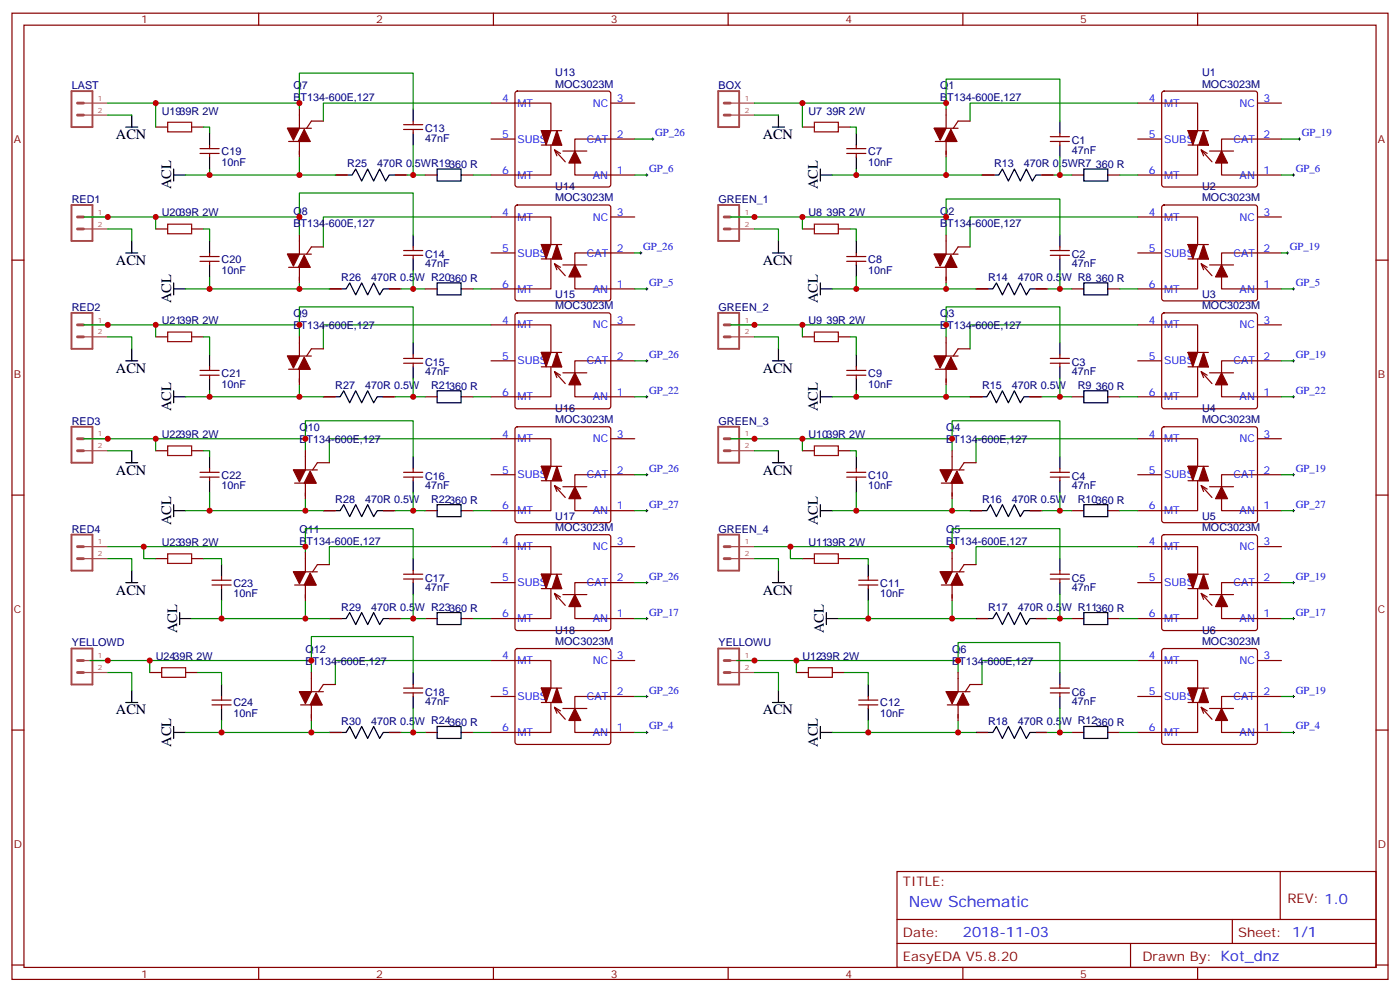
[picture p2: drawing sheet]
<svg xmlns="http://www.w3.org/2000/svg" width="412mm" height="292mm" viewBox="0 0 412 292" stroke-linecap="round" stroke-linejoin="round" font-family="sans-serif">
<g fill="none" stroke="#870000" stroke-width=".35">
<path d="M3.5 3.9h405.4v284.3h-405.4zM7.1 7.4h398.2v277.3h-398.2zM76.2 3.9v3.5M145.3 3.9v3.5M214.5 3.9v3.5M283.6 3.9v3.5M352.8 3.9v3.5M45.9 37.4h3.5M56.4 37.4h3.6M84.7 37.7h7M88.2 32.1v5.6M95.2 35.6h-3.5l-1.4 2.1"/>
<path d="M118.9 36.7h5.6M118.9 38.1h5.6M121.7 35.6v1.1M121.7 38.1v1.1M144.6 30.3h17.7v8.2M151.9 27l.5-.2h26.8l.5 .2 .2 .5v26.8l-.2 .5-.5 .2h-26.8l-.5-.2-.2-.5v-26.8zM159.5 38.5h6M179.9 30.3h7.1M236.4 37.4h3.5M246.9 37.4h3.6M275.2 37.7h7M278.7 32.1v5.6"/>
<path d="M285.8 35.6h-3.6l-1.4 2.1M312.2 39.2v1M335.1 30.3h17.7v8.2M342.4 27l.5-.2h26.8l.5 .2 .2 .5v26.8l-.2 .5-.5 .2h-26.8l-.5-.2-.2-.5v-26.8zM350 38.5h6M370.4 30.3h7.1M58.9 45.2h5.7M58.9 43.7h5.7M61.7 42.7v1M61.7 45.2v1M85 41.6h6.4M88.2 41.6v4.6"/>
<path d="M98.8 51.5h3.5M116.4 51.5h3.5M125.2 51.5h3.6M135.8 51.5h3.5M144.6 40.9h7.1M159.5 42.7h6M162.3 42.7v8.8h-17.7M163.3 44.1l1.8 1.1M164 45.9l-.7-1.8 3.2 3.5M165.8 44.4h7.1M187 40.9h-17.7v10.6h17.7M249.4 45.2h5.7"/>
<path d="M249.4 43.7h5.7M252.2 42.7v1M252.2 45.2v1M275.5 41.6h6.4M278.7 41.6v4.6M289.3 51.5h3.5M306.9 51.5h3.5M309.4 40.2h5.6M309.4 41.6h5.6M312.2 41.6v1.1M315.7 51.5h3.6M326.3 51.5h3.5"/>
<path d="M335.1 40.9h7.1M350 42.7h6M352.8 42.7v8.8h-17.7M353.8 44.1l1.8 1.1M354.5 45.9l-.7-1.8 3.2 3.5M356.3 44.4h7.1M377.5 40.9h-17.7v10.6h17.7M3.5 76.6h3.6M45.9 67.4h3.5M56.4 67.4h3.6M58.9 76.9h5.7M58.9 75.5h5.7"/>
<path d="M61.7 74.4v1.1M61.7 76.9v1.1M84.7 74.8h7M85 78.7h6.4M88.2 69.1v5.7M88.2 78.7v4.6M95.2 72.7h-3.5l-1.4 2.1M118.9 73.7h5.6M118.9 75.1h5.6M121.7 72.7v1M121.7 75.1v1.1M144.6 63.9h17.7v8.1"/>
<path d="M144.6 74.4h7.1M151.9 60.5l.5-.2h26.8l.5 .2 .2 .5v26.8l-.2 .5-.5 .2h-26.8l-.5-.2-.2-.5v-26.8zM159.5 76.2h6M159.5 72h6M162.3 76.2v8.8h-17.7M163.3 77.6l1.8 1.1M164 79.4l-.7-1.8 3.2 3.5M165.8 78h7.1M179.9 63.9h7.1M187 74.4h-17.7v10.6h17.7M236.4 67.4h3.5M246.9 67.4h3.6"/>
<path d="M249.4 76.9h5.7M249.4 75.5h5.7M252.2 74.4v1.1M252.2 76.9v1.1M275.2 74.8h7M275.5 78.7h6.4M278.7 69.1v5.7M278.7 78.7v4.6M285.8 72.7h-3.6l-1.4 2.1M309.4 73.7h5.6M309.4 75.1h5.6M312.2 72.7v1"/>
<path d="M312.2 75.1v1.1M335.1 63.9h17.7v8.1M335.1 74.4h7.1M342.4 60.5l.5-.2h26.8l.5 .2 .2 .5v26.8l-.2 .5-.5 .2h-26.8l-.5-.2-.2-.5v-26.8zM350 76.2h6M350 72h6M352.8 76.2v8.8h-17.7M353.8 77.6l1.8 1.1M354.5 79.4l-.7-1.8 3.2 3.5M356.3 78h7.1M370.4 63.9h7.1M377.5 74.4h-17.7v10.6h17.7"/>
<path d="M405.3 76.6h3.6M45.9 99.1h3.5M56.4 99.1h3.6M88.2 99.1v5.7M97 85h3.5M114.7 85h3.5M125.2 85h3.6M135.8 85h3.5M144.6 95.6h17.7v8.1M151.9 92.3l.5-.2h26.8l.5 .2 .2 .5v26.8l-.2 .5-.5 .2h-26.8l-.5-.2-.2-.5v-26.8zM179.9 95.6h7.1M236.4 99.1h3.5"/>
<path d="M246.9 99.1h3.6M278.7 99.1v5.7M287.5 85h3.5M305.2 85h3.5M315.7 85h3.6M326.3 85h3.5M335.1 95.6h17.7v8.1M342.4 92.3l.5-.2h26.8l.5 .2 .2 .5v26.8l-.2 .5-.5 .2h-26.8l-.5-.2-.2-.5v-26.8zM370.4 95.6h7.1M58.9 110.4h5.7M58.9 109h5.7M61.7 107.9v1.1"/>
<path d="M61.7 110.4v1.1M84.7 104.8h7M85 108.7h6.4M88.2 108.7v4.5M95.2 116.8h3.6M95.2 102.7h-3.5l-1.4 2.1M112.9 116.8h3.5M118.9 105.5h5.6M118.9 106.9h5.6M121.7 104.4v1.1M121.7 106.9v1M125.2 116.8h3.6"/>
<path d="M135.8 116.8h3.5M144.6 106.2h7.1M159.5 107.9h6M159.5 103.7h6M162.3 107.9v8.9h-17.7M163.3 109.4l1.8 1M164 111.1l-.7-1.7 3.2 3.5M165.8 109.7h7.1M187 106.2h-17.7v10.6h17.7M249.4 110.4h5.7M249.4 109h5.7M252.2 107.9v1.1"/>
<path d="M252.2 110.4v1.1M275.2 104.8h7M275.5 108.7h6.4M278.7 108.7v4.5M285.8 116.8h3.5M285.8 102.7h-3.6l-1.4 2.1M303.4 116.8h3.5M309.4 105.5h5.6M309.4 106.9h5.6M312.2 104.4v1.1M312.2 106.9v1M315.7 116.8h3.6"/>
<path d="M326.3 116.8h3.5M335.1 106.2h7.1M350 107.9h6M350 103.7h6M352.8 107.9v8.9h-17.7M353.8 109.4l1.8 1M354.5 111.1l-.7-1.7 3.2 3.5M356.3 109.7h7.1M377.5 106.2h-17.7v10.6h17.7M45.9 132.6h3.5M56.4 132.6h3.6M58.9 139h5.7"/>
<path d="M61.7 137.9v1.1M86.4 138.3h7.1M90 132.6v5.7M97 136.2h-3.5l-1.4 2.1M118.9 139h5.6M121.7 137.9v1.1M144.6 129.1h17.7v8.1M144.6 139.7h7.1M151.9 125.8l.5-.2h26.8l.5 .2 .2 .5v26.8l-.2 .5-.5 .2h-26.8l-.5-.2-.2-.5v-26.8zM159.5 137.2h6M179.9 129.1h7.1M187 139.7h-17.7v10.6h17.7"/>
<path d="M236.4 132.6h3.5M246.9 132.6h3.6M249.4 139h5.7M252.2 137.9v1.1M276.9 138.3h7.1M280.5 132.6v5.7M287.5 136.2h-3.5l-1.4 2.1M309.4 139h5.6M312.2 137.9v1.1M335.1 129.1h17.7v8.1M335.1 139.7h7.1M342.4 125.8l.5-.2h26.8l.5 .2 .2 .5v26.8l-.2 .5-.5 .2h-26.8l-.5-.2-.2-.5v-26.8z"/>
<path d="M350 137.2h6M370.4 129.1h7.1M377.5 139.7h-17.7v10.6h17.7M3.5 145.7h3.6M58.9 140.4h5.7M61.7 140.4v1.1M86.8 142.2h6.3M90 142.2v4.6M95.2 150.3h3.6M112.9 150.3h3.5M118.9 140.4h5.6M121.7 140.4v1.1"/>
<path d="M125.2 150.3h3.6M135.8 150.3h3.5M151.9 157.5l.5-.2h26.8l.5 .2 .2 .5v26.9l-.2 .5-.5 .2h-26.8l-.5-.3-.2-.4v-26.9zM159.5 141.5h6M162.3 141.5v8.8h-17.7M163.3 142.9l1.8 1M164 144.6l-.7-1.7 3.2 3.5M165.8 143.2h7.1M249.4 140.4h5.7M252.2 140.4v1.1M277.3 142.2h6.3M280.5 142.2v4.6"/>
<path d="M285.8 150.3h3.5M303.4 150.3h3.5M309.4 140.4h5.6M312.2 140.4v1.1M315.7 150.3h3.6M326.3 150.3h3.5M342.4 157.5l.5-.2h26.8l.5 .2 .2 .5v26.9l-.2 .5-.5 .2h-26.8l-.5-.3-.2-.4v-26.9zM350 141.5h6M352.8 141.5v8.8h-17.7M353.8 142.9l1.8 1M354.5 144.6l-.7-1.7 3.2 3.5M356.3 143.2h7.1"/>
<path d="M405.3 145.7h3.6M45.9 164.4h3.5M56.4 164.4h3.6M62.4 172.2h5.7M62.4 170.7h5.7M65.3 169.7v1M65.3 172.2v1M86.4 168.3h7.1M86.8 172.2h6.3M90 162.6v5.7M90 172.2v4.5M97 166.2h-3.5l-1.4 2.1"/>
<path d="M118.9 169h5.6M118.9 170.4h5.6M121.7 167.9v1.1M121.7 170.4v1M144.6 160.9h17.7v8.1M144.6 171.4h7.1M159.5 173.2h6M159.5 169h6M162.3 173.2v8.8h-17.7M163.3 174.6l1.8 1.1M164 176.4l-.7-1.8 3.2 3.6M165.8 175h7.1"/>
<path d="M179.9 160.9h7.1M187 171.4h-17.7v10.6h17.7M236.4 164.4h3.5M246.9 164.4h3.6M252.9 172.2h5.7M252.9 170.7h5.7M255.8 169.7v1M255.8 172.2v1M276.9 168.3h7.1M277.3 172.2h6.3M280.5 162.6v5.7M280.5 172.2v4.5"/>
<path d="M287.5 166.2h-3.5l-1.4 2.1M309.4 169h5.6M309.4 170.4h5.6M312.2 167.9v1.1M312.2 170.4v1M335.1 160.9h17.7v8.1M335.1 171.4h7.1M350 173.2h6M350 169h6M352.8 173.2v8.8h-17.7M353.8 174.6l1.8 1.1M354.5 176.4l-.7-1.8 3.2 3.6"/>
<path d="M356.3 175h7.1M370.4 160.9h7.1M377.5 171.4h-17.7v10.6h17.7M44.1 197.9h3.5M54.7 197.9h3.5M91.7 197.9v5.7M97 182h3.5M114.7 182h3.5M125.2 182h3.6M135.8 182h3.5M144.6 194.4h17.7v8.1M151.9 191.1l.5-.2h26.8l.5 .2 .2 .5v26.8l-.2 .5-.5 .2h-26.8l-.5-.3-.2-.4v-26.8z"/>
<path d="M179.9 194.4h7.1M234.6 197.9h3.5M245.2 197.9h3.5M282.2 197.9v5.7M287.5 182h3.5M305.2 182h3.5M315.7 182h3.6M326.3 182h3.5M335.1 194.4h17.7v8.1M342.4 191.1l.5-.2h26.8l.5 .2 .2 .5v26.8l-.2 .5-.5 .2h-26.8l-.5-.3-.2-.4v-26.8zM370.4 194.4h7.1M3.5 214.8h3.6"/>
<path d="M62.4 207.4h5.7M62.4 206h5.7M65.3 205v1M65.3 207.4v1.1M88.2 203.6h7M88.5 207.4h6.4M91.7 207.4v4.6M97 215.5h3.5M98.8 201.4h-3.6l-1.4 2.2M114.7 215.5h3.5M118.9 202.5h5.6M118.9 203.9h5.6"/>
<path d="M121.7 201.4v1.1M121.7 203.9v1.1M125.2 215.5h3.6M135.8 215.5h3.5M144.6 205h7.1M159.5 206.7h6M159.5 202.5h6M162.3 206.7v8.8h-17.7M163.3 208.1l1.8 1.1M164 209.9l-.7-1.8 3.2 3.6M165.8 208.5h7.1M187 205h-17.7v10.5h17.7"/>
<path d="M252.9 207.4h5.7M252.9 206h5.7M255.8 205v1M255.8 207.4v1.1M278.7 203.6h7.1M279 207.4h6.4M282.2 207.4v4.6M287.5 215.5h3.5M289.3 201.4h-3.5l-1.5 2.2M305.2 215.5h3.5M309.4 202.5h5.6M309.4 203.9h5.6"/>
<path d="M312.2 201.4v1.1M312.2 203.9v1.1M315.7 215.5h3.6M326.3 215.5h3.5M335.1 205h7.1M350 206.7h6M350 202.5h6M352.8 206.7v8.8h-17.7M353.8 208.1l1.8 1.1M354.5 209.9l-.7-1.8 3.2 3.6M356.3 208.5h7.1M377.5 205h-17.7v10.5h17.7"/>
<path d="M405.3 214.8h3.6M264.2 256.5h141.1v28.2h-141.1zM377.1 256.5v14.1M264.2 270.6h141.1M264.2 277.6h141.1M333 277.6v7.1M363 270.6v7M3.5 284h3.6M76.2 284.7v3.5M145.3 284.7v3.5M214.5 284.7v3.5M283.6 284.7v3.5"/>
<path d="M352.8 284.7v3.5M405.3 284h3.6"/>
</g>
<path d="M21.1 26.8h6.1v10.6h-6.1zM211.6 26.8h6.1v10.6h-6.1zM21.1 60.3h6.1v10.6h-6.1zM211.6 60.3h6.1v10.6h-6.1zM21.1 92.1h6.1v10.6h-6.1zM211.6 92.1h6.1v10.6h-6.1zM21.1 125.6h6.1v10.6h-6.1zM211.6 125.6h6.1v10.6h-6.1zM21.1 157.3h6.1v10.6h-6.1zM211.6 157.3h6.1v10.6h-6.1zM21.1 190.9h6.1v10.5h-6.1zM211.6 190.9h6.1v10.5h-6.1z" fill="none" stroke="#a64a4a" stroke-width=".56"/>
<g fill="none" stroke="#a64a4a" stroke-width=".85">
<path d="M22.8 33.9h1.8M22.8 30.3h1.8M213.3 33.9h1.8M213.3 30.3h1.8M22.8 67.4h1.8M22.8 63.9h1.8M213.3 67.4h1.8M213.3 63.9h1.8M22.8 99.1h1.8M22.8 95.6h1.8M213.3 99.1h1.8M213.3 95.6h1.8"/>
<path d="M22.8 132.6h1.8M22.8 129.1h1.8M213.3 132.6h1.8M213.3 129.1h1.8M22.8 164.4h1.8M22.8 160.9h1.8M213.3 164.4h1.8M213.3 160.9h1.8M22.8 197.9h1.8M22.8 194.4h1.8M213.3 197.9h1.8M213.3 194.4h1.8"/>
</g>
<g fill="none" stroke="#a64a4a" stroke-width=".35">
<path d="M24.8 30.3h6.9M24.8 33.9h6.9M215.3 30.3h6.9M215.3 33.9h6.9M24.8 63.9h6.9M24.8 67.4h6.9M215.3 63.9h6.9M215.3 67.4h6.9M24.8 95.6h6.9M24.8 99.1h6.9M215.3 95.6h6.9M215.3 99.1h6.9"/>
<path d="M24.8 129.1h6.9M24.8 132.6h6.9M215.3 129.1h6.9M215.3 132.6h6.9M24.8 160.9h6.9M24.8 164.4h6.9M215.3 160.9h6.9M215.3 164.4h6.9M24.8 194.4h6.9M24.8 197.9h6.9M215.3 194.4h6.9M215.3 197.9h6.9"/>
</g>
<g fill="#870000" stroke="#870000" stroke-width=".35">
<path d="M359.8 44.4l1.8 3.6h-3.5z"/>
<path d="M354.5 38.5l1.5 4.2h-2.9z"/>
<path d="M350 38.5h2.8l-1.4 4.2z"/>
<path d="M359.8 78l1.8 3.5h-3.5z"/>
<path d="M354.5 72l1.5 4.2h-2.9z"/>
<path d="M350 72h2.8l-1.4 4.2z"/>
<path d="M359.8 109.7l1.8 3.5h-3.5z"/>
<path d="M354.5 103.7l1.5 4.2h-2.9z"/>
<path d="M350 103.7h2.8l-1.4 4.2z"/>
<path d="M359.8 143.2l1.8 3.6h-3.5z"/>
<path d="M354.5 137.2l1.5 4.3h-2.9z"/>
<path d="M350 137.2h2.8l-1.4 4.3z"/>
<path d="M359.8 175l1.8 3.5h-3.5z"/>
<path d="M354.5 169l1.5 4.2h-2.9z"/>
<path d="M350 169h2.8l-1.4 4.2z"/>
<path d="M359.8 208.5l1.8 3.5h-3.5z"/>
<path d="M354.5 202.5l1.5 4.2h-2.9z"/>
<path d="M350 202.5h2.8l-1.4 4.2z"/>
<path d="M169.3 44.4l1.8 3.6h-3.5z"/>
<path d="M164 38.5l1.5 4.2h-2.9z"/>
<path d="M159.5 38.5h2.8l-1.4 4.2z"/>
<path d="M169.3 78l1.8 3.5h-3.5z"/>
<path d="M164 72l1.5 4.2h-2.9z"/>
<path d="M159.5 72h2.8l-1.4 4.2z"/>
<path d="M169.3 109.7l1.8 3.5h-3.5z"/>
<path d="M164 103.7l1.5 4.2h-2.9z"/>
<path d="M159.5 103.7h2.8l-1.4 4.2z"/>
<path d="M169.3 143.2l1.8 3.6h-3.5z"/>
<path d="M164 137.2l1.5 4.3h-2.9z"/>
<path d="M159.5 137.2h2.8l-1.4 4.3z"/>
<path d="M169.3 175l1.8 3.5h-3.5z"/>
<path d="M164 169l1.5 4.2h-2.9z"/>
<path d="M159.5 169h2.8l-1.4 4.2z"/>
<path d="M169.3 208.5l1.8 3.5h-3.5z"/>
<path d="M164 202.5l1.5 4.2h-2.9z"/>
<path d="M159.5 202.5h2.8l-1.4 4.2z"/>
<path d="M275.2 37.7h3.5l-1.8 3.6z"/>
<path d="M280.1 38.1l1.8 3.5h-3.6z"/>
<path d="M275.2 74.8h3.5l-1.8 3.5z"/>
<path d="M280.1 75.1l1.8 3.6h-3.6z"/>
<path d="M275.2 104.8h3.5l-1.8 3.5z"/>
<path d="M280.1 105.1l1.8 3.6h-3.6z"/>
<path d="M276.9 138.3h3.6l-1.8 3.5z"/>
<path d="M281.9 138.6l1.7 3.6h-3.5z"/>
<path d="M276.9 168.3h3.6l-1.8 3.5z"/>
<path d="M281.9 168.6l1.7 3.6h-3.5z"/>
<path d="M278.7 203.6h3.5l-1.7 3.5z"/>
<path d="M283.6 203.9l1.8 3.5h-3.5z"/>
<path d="M84.7 37.7h3.5l-1.8 3.6z"/>
<path d="M89.6 38.1l1.8 3.5h-3.6z"/>
<path d="M84.7 74.8h3.5l-1.8 3.5z"/>
<path d="M89.6 75.1l1.8 3.6h-3.6z"/>
<path d="M84.7 104.8h3.5l-1.8 3.5z"/>
<path d="M89.6 105.1l1.8 3.6h-3.6z"/>
<path d="M86.4 138.3h3.6l-1.8 3.5z"/>
<path d="M91.4 138.6l1.7 3.6h-3.5z"/>
<path d="M86.4 168.3h3.6l-1.8 3.5z"/>
<path d="M91.4 168.6l1.7 3.6h-3.5z"/>
<path d="M88.2 203.6h3.5l-1.7 3.5z"/>
<path d="M93.1 203.9l1.8 3.5h-3.5z"/>
</g>
<g fill="none" stroke="#000" stroke-width=".29">
<path d="M190.1 51.5h.8M190.5 51.2v.7M191.9 40.9h.7M192.3 40.6v.7M380.6 51.5h.8M381 51.2v.7M382.4 40.9h.7M382.8 40.6v.7M188.4 74.4h.7M188.7 74.1v.7M378.9 74.4h.7M379.2 74.1v.7"/>
<path d="M190.1 85h.8M190.5 84.7v.7M380.6 85h.8M381 84.7v.7M190.1 106.2h.8M190.1 116.8h.8M190.5 105.8v.7M190.5 116.4v.7M380.6 106.2h.8M380.6 116.8h.8M381 105.8v.7M381 116.4v.7"/>
<path d="M190.1 139.7h.8M190.5 139.3v.8M380.6 139.7h.8M381 139.3v.8M190.1 150.3h.8M190.5 149.9v.7M380.6 150.3h.8M381 149.9v.7M190.1 171.4h.8M190.5 171.1v.7M380.6 171.4h.8M381 171.1v.7"/>
<path d="M190.1 182h.8M190.5 181.7v.7M380.6 182h.8M381 181.7v.7M190.1 205h.8M190.1 215.5h.8M190.5 204.6v.7M190.5 215.2v.7M380.6 205h.8M380.6 215.5h.8M381 204.6v.7M381 215.2v.7"/>
</g>
<g fill="none" stroke="#008700" stroke-width=".35">
<path d="M31.7 30.3h56.5v1.8M31.7 33.9h7.1M45.9 30.3v7.1M60 37.4h1.7v1.8M88.2 30.3v-8.8h33.5v10.6M144.6 30.3h-49.4v5.3M222.2 30.3h56.5v1.8M222.2 33.9h7.1M236.4 30.3v7.1M250.5 37.4h1.7v1.8M278.7 30.3v-7h33.5v12.3M335.1 30.3h-49.3v5.3"/>
<path d="M54.7 51.5h44.1M61.7 49.7v1.8M88.2 46.2v5.3M119.9 51.5h5.3M121.7 42.7v8.8M139.3 51.5h5.3M187 40.9h5.3M187 51.5h3.5M245.2 51.5h44.1M252.2 49.7v1.8M278.7 46.2v5.3M310.4 51.5h5.3"/>
<path d="M312.2 46.2v5.3M329.8 51.5h5.3M377.5 40.9h5.3M377.5 51.5h3.5M24.7 63.9h63.5v5.2M31.7 67.4h7.1v3.5M45.9 63.9v3.5M60 67.4h1.7v3.5M88.2 63.9v-7.1h33.5v12.3M121.7 79.7v5.3M144.6 63.9h-49.4v8.8M187 74.4h1.7"/>
<path d="M215.2 63.9h63.5v5.2M222.2 67.4h7.1v3.5M236.4 63.9v3.5M250.5 67.4h1.7v3.5M278.7 63.9v-5.3h33.5v10.5M312.2 79.7v5.3M335.1 63.9h-49.3v8.8M377.5 74.4h1.7M24.7 95.6h63.5v3.5M31.7 99.1h7.1v3.6M45.9 95.6v3.5M54.7 85h42.3"/>
<path d="M60 99.1h1.7v5.3M61.7 81.5v3.5M88.2 95.6v-5.3h33.5v10.6M88.2 83.3v1.7M118.2 85h7M139.3 85h5.3M144.6 95.6h-49.4v7.1M187 85h3.5M215.2 95.6h63.5v3.5M222.2 99.1h7.1v3.6M236.4 95.6v3.5M245.2 85h42.3"/>
<path d="M250.5 99.1h1.7v5.3M252.2 81.5v3.5M278.7 95.6v-5.3h33.5v10.6M278.7 83.3v1.7M308.7 85h7M329.8 85h5.3M335.1 95.6h-49.3v7.1M377.5 85h3.5M54.7 116.8h40.5M61.7 115v1.8M88.2 113.2v3.6M116.4 116.8h8.8"/>
<path d="M121.7 111.5v5.3M139.3 116.8h5.3M187 106.2h3.5M187 116.8h3.5M245.2 116.8h40.6M252.2 115v1.8M278.7 113.2v3.6M306.9 116.8h8.8M312.2 111.5v5.3M329.8 116.8h5.3M377.5 106.2h3.5M377.5 116.8h3.5"/>
<path d="M24.7 129.1h65.3v3.5M31.7 132.6h7.1M45.9 129.1v3.5M60 132.6h1.7v1.8M90 129.1v-5.3h31.7v10.6M144.6 129.1h-47.6v7.1M187 139.7h3.5M215.2 129.1h65.3v3.5M222.2 132.6h7.1M236.4 129.1v3.5M250.5 132.6h1.7v1.8M280.5 129.1v-5.3h31.7v10.6"/>
<path d="M335.1 129.1h-47.6v7.1M377.5 139.7h3.5M54.7 150.3h40.5M61.7 145v5.3M90 146.8v3.5M116.4 150.3h8.8M121.7 145v5.3M139.3 150.3h5.3M187 150.3h3.5M245.2 150.3h40.6M252.2 145v5.3M280.5 146.8v3.5"/>
<path d="M306.9 150.3h8.8M312.2 145v5.3M329.8 150.3h5.3M377.5 150.3h3.5M31.7 164.4h7.1v3.5M31.7 160.9h58.3v1.7M42.3 160.9v3.5h3.6M60 164.4h5.3v1.8M65.3 176.7v5.3M90 160.9v-5.3h31.7v8.8M90 176.7v5.3M121.7 175v7"/>
<path d="M144.6 160.9h-47.6v5.3M187 171.4h3.5M222.2 164.4h7.1v3.5M222.2 160.9h58.3v1.7M232.8 160.9v3.5h3.6M250.5 164.4h5.3v1.8M255.8 176.7v5.3M280.5 160.9v-5.3h31.7v8.8M280.5 176.7v5.3M312.2 175v7M335.1 160.9h-47.6v5.3M377.5 171.4h3.5"/>
<path d="M26.5 194.4h65.2v3.5M31.7 197.9h7.1v5.3M44.1 194.4v3.5M56.4 182h40.6M58.2 197.9h7.1v3.5M91.7 194.4v-7.1h30v10.6M118.2 182h7M139.3 182h5.3M144.6 194.4h-45.8v7M187 182h3.5M217 194.4h65.2v3.5M222.2 197.9h7.1v5.3"/>
<path d="M234.6 194.4v3.5M246.9 182h40.6M248.7 197.9h7.1v3.5M282.2 194.4v-5.3h30v8.8M308.7 182h7M329.8 182h5.3M335.1 194.4h-45.8v7M377.5 182h3.5M54.7 215.5h42.3M65.3 212v3.5M91.7 212v3.5M118.2 215.5h7"/>
<path d="M121.7 208.5v7M139.3 215.5h5.3M187 205h3.5M187 215.5h3.5M245.2 215.5h42.3M255.8 212v3.5M282.2 212v3.5M308.7 215.5h7M312.2 208.5v7M329.8 215.5h5.3M377.5 205h3.5M377.5 215.5h3.5"/>
</g>
<g fill="none" stroke="#000" stroke-width=".35">
<path d="M37 37.4h3.6M38.8 33.9v3.5M61.7 39.2v3.5M121.7 32.1v3.5M121.7 39.2v3.5M227.5 37.4h3.6M229.3 33.9v3.5M252.2 39.2v3.5M312.2 35.6v3.6M51.2 51.5h3.5M51.2 49.7v3.6M61.7 46.2v3.5"/>
<path d="M98.8 51.5h4.9l1.1-1.8 1.7 3.6 1.8-3.6 1.8 3.6 1.7-3.6 1.8 3.6 1.1-1.8h4.9M128.8 49.7h7v3.6h-7zM241.7 51.5h3.5M241.7 49.7v3.6M252.2 46.2v3.5M289.3 51.5h4.9l1.1-1.8 1.7 3.6 1.8-3.6 1.8 3.6 1.7-3.6 1.8 3.6 1.1-1.8h4.9M312.2 42.7v3.5M319.3 49.7h7v3.6h-7zM37 74.4h3.6M38.8 70.9v3.5M61.7 70.9v3.5M61.7 78v3.5"/>
<path d="M121.7 69.1v3.6M121.7 76.2v3.5M227.5 74.4h3.6M229.3 70.9v3.5M252.2 70.9v3.5M252.2 78v3.5M312.2 69.1v3.6M312.2 76.2v3.5M51.2 85h3.5M51.2 83.3v3.5M97 85h5l1-1.7 1.8 3.5 1.7-3.5 1.8 3.5 1.8-3.5 1.7 3.5 1.1-1.8h4.9M128.8 83.3h7v3.5h-7z"/>
<path d="M241.7 83.3v3.5M241.7 85h3.5M287.5 85h5l1-1.7 1.8 3.5 1.7-3.5 1.8 3.5 1.8-3.5 1.7 3.5 1.1-1.8h4.9M319.3 83.3h7v3.5h-7zM37 106.2h3.6M38.8 102.7v3.5M51.2 116.8h3.5M51.2 115v3.5M61.7 104.4v3.5M61.7 111.5v3.5M95.2 116.8h5l1-1.8 1.8 3.5 1.8-3.5 1.7 3.5 1.8-3.5 1.8 3.5 1-1.7h5M121.7 100.9v3.5"/>
<path d="M121.7 107.9v3.6M128.8 115h7v3.5h-7zM227.5 106.2h3.6M229.3 102.7v3.5M241.7 115v3.5M241.7 116.8h3.5M252.2 104.4v3.5M252.2 111.5v3.5M285.8 116.8h4.9l1-1.8 1.8 3.5 1.8-3.5 1.7 3.5 1.8-3.5 1.8 3.5 1-1.7h5M312.2 100.9v3.5M312.2 107.9v3.6M319.3 115h7v3.5h-7z"/>
<path d="M37 136.2h3.6M38.8 132.6v3.6M61.7 134.4v3.5M121.7 134.4v3.5M227.5 136.2h3.6M229.3 132.6v3.6M252.2 134.4v3.5M312.2 134.4v3.5M51.2 150.3h3.5M51.2 148.5v3.5M61.7 141.5v3.5M95.2 150.3h5l1-1.8 1.8 3.5 1.8-3.5 1.7 3.5 1.8-3.5 1.8 3.5 1-1.7h5"/>
<path d="M121.7 141.5v3.5M128.8 148.5h7v3.5h-7zM241.7 148.5v3.5M241.7 150.3h3.5M252.2 141.5v3.5M285.8 150.3h4.9l1-1.8 1.8 3.5 1.8-3.5 1.7 3.5 1.8-3.5 1.8 3.5 1-1.7h5M312.2 141.5v3.5M319.3 148.5h7v3.5h-7zM37 171.4h3.6M38.8 167.9v3.5M65.3 166.2v3.5M65.3 173.2v3.5"/>
<path d="M121.7 164.4v3.5M121.7 171.4v3.6M227.5 171.4h3.6M229.3 167.9v3.5M255.8 166.2v3.5M255.8 173.2v3.5M312.2 164.4v3.5M312.2 171.4v3.6M52.9 182h3.5M52.9 180.3v3.5M97 182h5l1-1.7 1.8 3.5 1.7-3.5 1.8 3.5 1.8-3.5 1.7 3.5 1.1-1.8h4.9M121.7 197.9v3.5"/>
<path d="M128.8 180.3h7v3.5h-7zM243.4 182h3.5M243.4 180.3v3.5M287.5 182h5l1-1.7 1.8 3.5 1.7-3.5 1.8 3.5 1.8-3.5 1.7 3.5 1.1-1.8h4.9M312.2 197.9v3.5M319.3 180.3h7v3.5h-7zM37 206.7h3.6M38.8 203.2v3.5M51.2 215.5h3.5M51.2 213.8v3.5M65.3 201.4v3.6M65.3 208.5v3.5"/>
<path d="M97 215.5h5l1-1.7 1.8 3.5 1.7-3.5 1.8 3.5 1.8-3.5 1.7 3.5 1.1-1.8h4.9M121.7 205v3.5M128.8 213.8h7v3.5h-7zM227.5 206.7h3.6M229.3 203.2v3.5M241.7 213.8v3.5M241.7 215.5h3.5M255.8 201.4v3.6M255.8 208.5v3.5M287.5 215.5h5l1-1.7 1.8 3.5 1.7-3.5 1.8 3.5 1.8-3.5 1.7 3.5 1.1-1.8h4.9M312.2 205v3.5M319.3 213.8h7v3.5h-7z"/>
</g>
<path d="M49.4 36h7v2.8h-7zM239.9 36h7v2.8h-7zM49.4 66h7v2.8h-7zM239.9 66h7v2.8h-7zM49.4 97.7h7v2.8h-7zM239.9 97.7h7v2.8h-7zM49.4 131.2h7v2.9h-7zM239.9 131.2h7v2.9h-7zM49.4 163h7v2.8h-7zM239.9 163h7v2.8h-7zM47.6 196.5h7.1v2.8h-7.1zM238.1 196.5h7.1v2.8h-7.1z" fill="none" stroke="#a10000" stroke-width=".35"/>
<g fill="#c00">
<circle cx="282.2" cy="194.4" r=".88"/>
<circle cx="280.5" cy="129.1" r=".88"/>
<circle cx="278.7" cy="63.9" r=".88"/>
<circle cx="91.7" cy="194.4" r=".88"/>
<circle cx="90" cy="160.9" r=".88"/>
<circle cx="88.2" cy="95.6" r=".88"/>
<circle cx="88.2" cy="30.3" r=".88"/>
<circle cx="121.7" cy="150.3" r=".88"/>
<circle cx="312.2" cy="150.3" r=".88"/>
<circle cx="232.8" cy="160.9" r=".88"/>
<circle cx="312.2" cy="182" r=".88"/>
<circle cx="280.5" cy="182" r=".88"/>
<circle cx="282.2" cy="215.5" r=".88"/>
<circle cx="234.6" cy="194.4" r=".88"/>
<circle cx="236.4" cy="129.1" r=".88"/>
<circle cx="252.2" cy="150.3" r=".88"/>
<circle cx="278.7" cy="116.8" r=".88"/>
<circle cx="252.2" cy="85" r=".88"/>
<circle cx="252.2" cy="51.5" r=".88"/>
<circle cx="312.2" cy="51.5" r=".88"/>
<circle cx="278.7" cy="51.5" r=".88"/>
<circle cx="312.2" cy="85" r=".88"/>
<circle cx="236.4" cy="63.9" r=".88"/>
<circle cx="278.7" cy="85" r=".88"/>
<circle cx="252.2" cy="116.8" r=".88"/>
<circle cx="236.4" cy="95.6" r=".88"/>
<circle cx="312.2" cy="116.8" r=".88"/>
<circle cx="280.5" cy="150.3" r=".88"/>
<circle cx="255.8" cy="215.5" r=".88"/>
<circle cx="312.2" cy="215.5" r=".88"/>
<circle cx="222.3" cy="63.9" r=".88"/>
<circle cx="222.3" cy="95.6" r=".88"/>
<circle cx="222.3" cy="129.1" r=".88"/>
<circle cx="222.3" cy="194.4" r=".88"/>
<circle cx="255.8" cy="182" r=".88"/>
<circle cx="236.4" cy="30.3" r=".88"/>
<circle cx="45.9" cy="30.3" r=".88"/>
<circle cx="65.3" cy="182" r=".88"/>
<circle cx="31.8" cy="194.4" r=".88"/>
<circle cx="31.8" cy="129.1" r=".88"/>
<circle cx="31.8" cy="95.6" r=".88"/>
<circle cx="31.8" cy="63.9" r=".88"/>
<circle cx="121.7" cy="215.5" r=".88"/>
<circle cx="65.3" cy="215.5" r=".88"/>
<circle cx="90" cy="150.3" r=".88"/>
<circle cx="121.7" cy="116.8" r=".88"/>
<circle cx="45.9" cy="95.6" r=".88"/>
<circle cx="61.7" cy="116.8" r=".88"/>
<circle cx="88.2" cy="85" r=".88"/>
<circle cx="45.9" cy="63.9" r=".88"/>
<circle cx="121.7" cy="85" r=".88"/>
<circle cx="88.2" cy="51.5" r=".88"/>
<circle cx="121.7" cy="51.5" r=".88"/>
<circle cx="61.7" cy="51.5" r=".88"/>
<circle cx="61.7" cy="85" r=".88"/>
<circle cx="88.2" cy="116.8" r=".88"/>
<circle cx="61.7" cy="150.3" r=".88"/>
<circle cx="45.9" cy="129.1" r=".88"/>
<circle cx="44.1" cy="194.4" r=".88"/>
<circle cx="91.7" cy="215.5" r=".88"/>
<circle cx="90" cy="182" r=".88"/>
<circle cx="121.7" cy="182" r=".88"/>
<circle cx="42.3" cy="160.9" r=".88"/>
<circle cx="88.2" cy="63.9" r=".88"/>
<circle cx="90" cy="129.1" r=".88"/>
<circle cx="278.7" cy="30.3" r=".88"/>
<circle cx="278.7" cy="95.6" r=".88"/>
<circle cx="280.5" cy="160.9" r=".88"/>
</g>
<text font-size="4.6" fill="#00f" x="267.8" y="267.1">New Schematic</text>
<g font-size="4.2">
<text x="34.2" y="40.9">ACN</text>
<text x="224.7" y="40.9">ACN</text>
<text x="50.4" y="55.7" transform="rotate(-90 50.4 55.7)">ACL</text>
<text x="240.9" y="55.7" transform="rotate(-90 240.9 55.7)">ACL</text>
<text x="34.2" y="78">ACN</text>
<text x="224.7" y="78">ACN</text>
<text x="50.4" y="89.3" transform="rotate(-90 50.4 89.3)">ACL</text>
<text x="240.9" y="89.3" transform="rotate(-90 240.9 89.3)">ACL</text>
<text x="34.2" y="109.7">ACN</text>
<text x="224.7" y="109.7">ACN</text>
<text x="50.4" y="121" transform="rotate(-90 50.4 121)">ACL</text>
<text x="240.9" y="121" transform="rotate(-90 240.9 121)">ACL</text>
<text x="34.2" y="139.7">ACN</text>
<text x="224.7" y="139.7">ACN</text>
<text x="50.4" y="154.5" transform="rotate(-90 50.4 154.5)">ACL</text>
<text x="240.9" y="154.5" transform="rotate(-90 240.9 154.5)">ACL</text>
<text x="34.2" y="175">ACN</text>
<text x="224.7" y="175">ACN</text>
<text x="52.2" y="186.3" transform="rotate(-90 52.2 186.3)">ACL</text>
<text x="242.7" y="186.3" transform="rotate(-90 242.7 186.3)">ACL</text>
<text x="34.2" y="210.3">ACN</text>
<text x="224.7" y="210.3">ACN</text>
<text x="50.4" y="219.8" transform="rotate(-90 50.4 219.8)">ACL</text>
<text x="240.9" y="219.8" transform="rotate(-90 240.9 219.8)">ACL</text>
</g>
<text font-size="4.2" fill="#00f" x="283.6" y="275.9">2018-11-03</text>
<g font-size="3.9" fill="#800">
<text x="266" y="260.7">TITLE:</text>
<text x="379.2" y="265.6">REV: 1.0</text>
<text x="266" y="275.9">Date:</text>
<text x="364.8" y="275.9">Sheet: 1/1</text>
<text x="266" y="282.9">EasyEDA V5.8.20</text>
<text x="336.5" y="282.9">Drawn By: Kot_dnz</text>
</g>
<g font-size="3.2" fill="#800">
<text x="41.6" y="6.9">1</text>
<text x="110.8" y="6.9">2</text>
<text x="179.9" y="6.9">3</text>
<text x="249.1" y="6.9">4</text>
<text x="318.2" y="6.9">5</text>
<text x="4.1" y="42">A</text>
<text x="405.9" y="42">A</text>
<text x="4.1" y="111.1">B</text>
<text x="405.9" y="111.1">B</text>
<text x="4.1" y="180.3">C</text>
<text x="405.9" y="180.3">C</text>
<text x="4.1" y="249.4">D</text>
<text x="405.9" y="249.4">D</text>
<text x="41.6" y="287.7">1</text>
<text x="110.8" y="287.7">2</text>
<text x="179.9" y="287.7">3</text>
<text x="249.1" y="287.7">4</text>
<text x="318.2" y="287.7">5</text>
</g>
<g font-size="3.2" fill="#000080">
<text x="163.6" y="22.5">U13</text>
<text x="354.1" y="22.5">U1</text>
<text x="21.2" y="26.2">LAST</text>
<text x="86.4" y="29.8">BT134-600E,127</text>
<text x="86.4" y="26.3">Q7</text>
<text x="163.6" y="25.8">MOC3023M</text>
<text x="211.7" y="26.2">BOX</text>
<text x="276.9" y="29.8">BT134-600E,127</text>
<text x="276.9" y="26.3">Q1</text>
<text x="354.1" y="25.8">MOC3023M</text>
<text x="47.6" y="33.7">U1939R 2W</text>
<text x="238.1" y="33.7">U7</text>
<text x="243.4" y="33.7">39R 2W</text>
<text x="125.2" y="41.7">47nF</text>
<text x="125.2" y="38.9">C13</text>
<text x="65.3" y="45.6">C19</text>
<text x="255.8" y="45.6">C7</text>
<text x="315.7" y="45.2">47nF</text>
<text x="315.7" y="42.5">C1</text>
<text x="65.3" y="48.8">10nF</text>
<text x="102.3" y="49.2">R25</text>
<text x="111.1" y="49.2">470R 0.5WR19360 R</text>
<text x="255.8" y="48.8">10nF</text>
<text x="292.8" y="49.2">R13</text>
<text x="301.6" y="49.2">470R 0.5WR7</text>
<text x="322.8" y="49.5">360 R</text>
<text x="21.2" y="59.7">RED1</text>
<text x="163.6" y="59.3">MOC3023M</text>
<text x="163.6" y="56">U14</text>
<text x="211.7" y="59.7">GREEN_1</text>
<text x="354.1" y="59.3">MOC3023M</text>
<text x="354.1" y="56">U2</text>
<text x="47.6" y="63.7">U2039R 2W</text>
<text x="86.4" y="63.3">Q8</text>
<text x="238.1" y="63.7">U8</text>
<text x="243.4" y="63.7">39R 2W</text>
<text x="276.9" y="63.3">Q2</text>
<text x="86.4" y="66.9">BT134-600E,127</text>
<text x="276.9" y="66.9">BT134-600E,127</text>
<text x="65.3" y="77.4">C20</text>
<text x="125.2" y="76">C14</text>
<text x="255.8" y="77.4">C8</text>
<text x="315.7" y="76">C2</text>
<text x="65.3" y="80.5">10nF</text>
<text x="100.5" y="82.7">R26</text>
<text x="109.4" y="82.7">470R 0.5W R20360 R</text>
<text x="125.2" y="78.7">47nF</text>
<text x="255.8" y="80.5">10nF</text>
<text x="291" y="82.7">R14</text>
<text x="299.9" y="82.7">470R 0.5W R8</text>
<text x="315.7" y="78.7">47nF</text>
<text x="322.8" y="83">360 R</text>
<text x="163.6" y="87.7">U15</text>
<text x="354.1" y="87.7">U3</text>
<text x="21.2" y="91.5">RED2</text>
<text x="47.6" y="95.5">U2139R 2W</text>
<text x="86.4" y="93.3">Q9</text>
<text x="163.6" y="91">MOC3023M</text>
<text x="211.7" y="91.5">GREEN_2</text>
<text x="238.1" y="95.5">U9</text>
<text x="243.4" y="95.4">39R 2W</text>
<text x="276.9" y="93.3">Q3</text>
<text x="354.1" y="91">MOC3023M</text>
<text x="86.4" y="96.9">BT134-600E,127</text>
<text x="276.9" y="96.9">BT134-600E,127</text>
<text x="125.2" y="107.7">C15</text>
<text x="315.7" y="107.7">C3</text>
<text x="65.3" y="110.9">C21</text>
<text x="125.2" y="110.5">47nF</text>
<text x="255.8" y="110.9">C9</text>
<text x="315.7" y="110.5">47nF</text>
<text x="65.3" y="114">10nF</text>
<text x="98.8" y="114.5">R27</text>
<text x="107.6" y="114.5">470R 0.5W</text>
<text x="127" y="114.4">R21360 R</text>
<text x="255.8" y="114">10nF</text>
<text x="289.3" y="114.5">R15</text>
<text x="298.1" y="114.5">470R 0.5W</text>
<text x="317.5" y="114.4">R9</text>
<text x="322.8" y="114.7">360 R</text>
<text x="21.2" y="125">RED3</text>
<text x="163.6" y="124.5">MOC3023M</text>
<text x="163.6" y="121.2">U16</text>
<text x="211.7" y="125">GREEN_3</text>
<text x="354.1" y="124.5">MOC3023M</text>
<text x="354.1" y="121.2">U4</text>
<text x="47.6" y="129">U2239R 2W</text>
<text x="88.2" y="130.4">BT134-600E,127</text>
<text x="88.2" y="126.8">Q10</text>
<text x="238.1" y="129">U1039R 2W</text>
<text x="278.7" y="130.4">BT134-600E,127</text>
<text x="278.7" y="126.8">Q4</text>
<text x="65.3" y="140.9">C22</text>
<text x="125.2" y="144">47nF</text>
<text x="125.2" y="141.2">C16</text>
<text x="255.8" y="140.9">C10</text>
<text x="315.7" y="144">47nF</text>
<text x="315.7" y="141.2">C4</text>
<text x="65.3" y="144">10nF</text>
<text x="98.8" y="148">R28</text>
<text x="107.6" y="148">470R 0.5W</text>
<text x="127" y="147.9">R22360 R</text>
<text x="255.8" y="144">10nF</text>
<text x="289.3" y="148">R16</text>
<text x="298.1" y="148">470R 0.5W</text>
<text x="317.5" y="147.9">R10360 R</text>
<text x="163.6" y="153">U17</text>
<text x="354.1" y="153">U5</text>
<text x="21.2" y="156.7">RED4</text>
<text x="47.6" y="160.7">U2339R 2W</text>
<text x="88.2" y="160.4">BT134-600E,127</text>
<text x="88.2" y="156.8">Q11</text>
<text x="163.6" y="156.3">MOC3023M</text>
<text x="211.7" y="156.7">GREEN_4</text>
<text x="238.1" y="160.7">U1139R 2W</text>
<text x="278.7" y="160.4">BT134-600E,127</text>
<text x="278.7" y="156.8">Q5</text>
<text x="354.1" y="156.3">MOC3023M</text>
<text x="68.8" y="172.6">C23</text>
<text x="125.2" y="174">47nF</text>
<text x="125.2" y="171.2">C17</text>
<text x="259.3" y="172.6">C11</text>
<text x="315.7" y="174">47nF</text>
<text x="315.7" y="171.2">C5</text>
<text x="68.8" y="175.8">10nF</text>
<text x="100.5" y="179.7">R29</text>
<text x="109.4" y="179.7">470R 0.5W R23360 R</text>
<text x="259.3" y="175.8">10nF</text>
<text x="291" y="179.7">R17</text>
<text x="299.9" y="179.7">470R 0.5W R11360 R</text>
<text x="21.2" y="190.2">YELLOWD</text>
<text x="163.6" y="189.8">MOC3023M</text>
<text x="163.6" y="186.5">U18</text>
<text x="211.7" y="190.2">YELLOWU</text>
<text x="354.1" y="189.8">MOC3023M</text>
<text x="354.1" y="186.5">U6</text>
<text x="45.9" y="194.2">U2439R 2W</text>
<text x="90" y="195.6">BT134-600E,127</text>
<text x="90" y="192.1">Q12</text>
<text x="236.4" y="194.2">U1239R 2W</text>
<text x="280.5" y="195.6">BT134-600E,127</text>
<text x="280.5" y="192.1">Q6</text>
<text x="68.8" y="207.9">C24</text>
<text x="125.2" y="207.5">47nF</text>
<text x="125.2" y="204.7">C18</text>
<text x="259.3" y="207.9">C12</text>
<text x="315.7" y="207.5">47nF</text>
<text x="315.7" y="204.7">C6</text>
<text x="68.8" y="211.1">10nF</text>
<text x="100.5" y="213.2">R30</text>
<text x="109.4" y="213.2">470R 0.5W R24360 R</text>
<text x="259.3" y="211.1">10nF</text>
<text x="291" y="213.2">R18</text>
<text x="299.9" y="213.2">470R 0.5W R12360 R</text>
</g>
<g font-size="3.2" fill="#00f">
<text x="147.9" y="30">4</text>
<text x="181.7" y="30">3</text>
<text x="338.4" y="30">4</text>
<text x="372.2" y="30">3</text>
<text x="152.4" y="31.4">MT</text>
<text x="174.6" y="31.4">NC</text>
<text x="342.9" y="31.4">MT</text>
<text x="365.1" y="31.4">NC</text>
<text x="147.9" y="40.6">5</text>
<text x="152.4" y="42">SUBS</text>
<text x="172.9" y="42">CAT</text>
<text x="181.7" y="40.6">2</text>
<text x="193" y="40">GP_26</text>
<text x="338.4" y="40.6">5</text>
<text x="342.9" y="42">SUBS</text>
<text x="363.4" y="42">CAT</text>
<text x="372.2" y="40.6">2</text>
<text x="383.5" y="40">GP_19</text>
<text x="147.9" y="51.2">6</text>
<text x="152.4" y="52.6">MT</text>
<text x="174.7" y="52.6">AN</text>
<text x="181.7" y="51.2">1</text>
<text x="191.2" y="50.6">GP_6</text>
<text x="338.4" y="51.2">6</text>
<text x="342.9" y="52.6">MT</text>
<text x="365.2" y="52.6">AN</text>
<text x="372.2" y="51.2">1</text>
<text x="381.7" y="50.6">GP_6</text>
<text x="147.9" y="63.5">4</text>
<text x="152.4" y="64.9">MT</text>
<text x="174.6" y="64.9">NC</text>
<text x="181.7" y="63.5">3</text>
<text x="338.4" y="63.5">4</text>
<text x="342.9" y="64.9">MT</text>
<text x="365.1" y="64.9">NC</text>
<text x="372.2" y="63.5">3</text>
<text x="147.9" y="74.1">5</text>
<text x="152.4" y="75.5">SUBS</text>
<text x="172.9" y="75.5">CAT</text>
<text x="181.7" y="74.1">2</text>
<text x="189.4" y="73.6">GP_26</text>
<text x="338.4" y="74.1">5</text>
<text x="342.9" y="75.5">SUBS</text>
<text x="363.4" y="75.5">CAT</text>
<text x="372.2" y="74.1">2</text>
<text x="379.9" y="73.6">GP_19</text>
<text x="147.9" y="84.7">6</text>
<text x="152.4" y="86.1">MT</text>
<text x="174.7" y="86.1">AN</text>
<text x="181.7" y="84.7">1</text>
<text x="191.2" y="84.1">GP_5</text>
<text x="338.4" y="84.7">6</text>
<text x="342.9" y="86.1">MT</text>
<text x="365.2" y="86.1">AN</text>
<text x="372.2" y="84.7">1</text>
<text x="381.7" y="84.1">GP_5</text>
<text x="147.9" y="95.2">4</text>
<text x="181.7" y="95.2">3</text>
<text x="338.4" y="95.2">4</text>
<text x="372.2" y="95.2">3</text>
<text x="152.4" y="96.7">MT</text>
<text x="174.6" y="96.7">NC</text>
<text x="342.9" y="96.7">MT</text>
<text x="365.1" y="96.7">NC</text>
<text x="147.9" y="105.8">5</text>
<text x="152.4" y="107.2">SUBS</text>
<text x="172.9" y="107.2">CAT</text>
<text x="181.7" y="105.8">2</text>
<text x="191.2" y="105.3">GP_26</text>
<text x="338.4" y="105.8">5</text>
<text x="342.9" y="107.2">SUBS</text>
<text x="363.4" y="107.2">CAT</text>
<text x="372.2" y="105.8">2</text>
<text x="381.7" y="105.3">GP_19</text>
<text x="147.9" y="116.4">6</text>
<text x="152.4" y="117.8">MT</text>
<text x="174.7" y="117.8">AN</text>
<text x="181.7" y="116.4">1</text>
<text x="191.2" y="115.9">GP_22</text>
<text x="338.4" y="116.4">6</text>
<text x="342.9" y="117.8">MT</text>
<text x="365.2" y="117.8">AN</text>
<text x="372.2" y="116.4">1</text>
<text x="381.7" y="115.9">GP_22</text>
<text x="147.9" y="128.8">4</text>
<text x="152.4" y="130.2">MT</text>
<text x="174.6" y="130.2">NC</text>
<text x="181.7" y="128.8">3</text>
<text x="338.4" y="128.8">4</text>
<text x="342.9" y="130.2">MT</text>
<text x="365.1" y="130.2">NC</text>
<text x="372.2" y="128.8">3</text>
<text x="147.9" y="139.3">5</text>
<text x="152.4" y="140.8">SUBS</text>
<text x="172.9" y="140.8">CAT</text>
<text x="181.7" y="139.3">2</text>
<text x="191.2" y="138.8">GP_26</text>
<text x="338.4" y="139.3">5</text>
<text x="342.9" y="140.8">SUBS</text>
<text x="363.4" y="140.8">CAT</text>
<text x="372.2" y="139.3">2</text>
<text x="381.7" y="138.8">GP_19</text>
<text x="147.9" y="149.9">6</text>
<text x="181.7" y="149.9">1</text>
<text x="191.2" y="149.4">GP_27</text>
<text x="338.4" y="149.9">6</text>
<text x="372.2" y="149.9">1</text>
<text x="381.7" y="149.4">GP_27</text>
<text x="152.4" y="151.3">MT</text>
<text x="174.7" y="151.3">AN</text>
<text x="342.9" y="151.3">MT</text>
<text x="365.2" y="151.3">AN</text>
<text x="147.9" y="160.5">4</text>
<text x="152.4" y="161.9">MT</text>
<text x="174.6" y="161.9">NC</text>
<text x="181.7" y="160.5">3</text>
<text x="338.4" y="160.5">4</text>
<text x="342.9" y="161.9">MT</text>
<text x="365.1" y="161.9">NC</text>
<text x="372.2" y="160.5">3</text>
<text x="147.9" y="171.1">5</text>
<text x="152.4" y="172.5">SUBS</text>
<text x="172.9" y="172.5">CAT</text>
<text x="181.7" y="171.1">2</text>
<text x="191.2" y="170.6">GP_26</text>
<text x="338.4" y="171.1">5</text>
<text x="342.9" y="172.5">SUBS</text>
<text x="363.4" y="172.5">CAT</text>
<text x="372.2" y="171.1">2</text>
<text x="381.7" y="170.6">GP_19</text>
<text x="147.9" y="181.7">6</text>
<text x="152.4" y="183.1">MT</text>
<text x="174.7" y="183.1">AN</text>
<text x="181.7" y="181.7">1</text>
<text x="191.2" y="181.2">GP_17</text>
<text x="338.4" y="181.7">6</text>
<text x="342.9" y="183.1">MT</text>
<text x="365.2" y="183.1">AN</text>
<text x="372.2" y="181.7">1</text>
<text x="381.7" y="181.2">GP_17</text>
<text x="147.9" y="194">4</text>
<text x="152.4" y="195.4">MT</text>
<text x="174.6" y="195.4">NC</text>
<text x="181.7" y="194">3</text>
<text x="338.4" y="194">4</text>
<text x="342.9" y="195.4">MT</text>
<text x="365.1" y="195.4">NC</text>
<text x="372.2" y="194">3</text>
<text x="147.9" y="204.6">5</text>
<text x="152.4" y="206">SUBS</text>
<text x="172.9" y="206">CAT</text>
<text x="181.7" y="204.6">2</text>
<text x="191.2" y="204.1">GP_26</text>
<text x="338.4" y="204.6">5</text>
<text x="342.9" y="206">SUBS</text>
<text x="363.4" y="206">CAT</text>
<text x="372.2" y="204.6">2</text>
<text x="381.7" y="204.1">GP_19</text>
<text x="147.9" y="215.2">6</text>
<text x="181.7" y="215.2">1</text>
<text x="191.2" y="214.7">GP_4</text>
<text x="338.4" y="215.2">6</text>
<text x="372.2" y="215.2">1</text>
<text x="381.7" y="214.7">GP_4</text>
<text x="152.4" y="216.6">MT</text>
<text x="174.7" y="216.6">AN</text>
<text x="342.9" y="216.6">MT</text>
<text x="365.2" y="216.6">AN</text>
</g>
<g font-size="2.1" fill="#a54b4b">
<text x="28.9" y="29.6">1</text>
<text x="219.4" y="29.6">1</text>
<text x="28.9" y="33.2">2</text>
<text x="219.4" y="33.2">2</text>
<text x="28.9" y="63.2">1</text>
<text x="219.4" y="63.2">1</text>
<text x="28.9" y="66.7">2</text>
<text x="219.4" y="66.7">2</text>
<text x="28.9" y="94.9">1</text>
<text x="219.4" y="94.9">1</text>
<text x="28.9" y="98.4">2</text>
<text x="219.4" y="98.4">2</text>
<text x="28.9" y="128.4">1</text>
<text x="28.9" y="131.9">2</text>
<text x="219.4" y="128.4">1</text>
<text x="219.4" y="131.9">2</text>
<text x="28.9" y="160.2">1</text>
<text x="219.4" y="160.2">1</text>
<text x="28.9" y="163.7">2</text>
<text x="219.4" y="163.7">2</text>
<text x="28.9" y="193.7">1</text>
<text x="28.9" y="197.2">2</text>
<text x="219.4" y="193.7">1</text>
<text x="219.4" y="197.2">2</text>
</g>
</svg>
